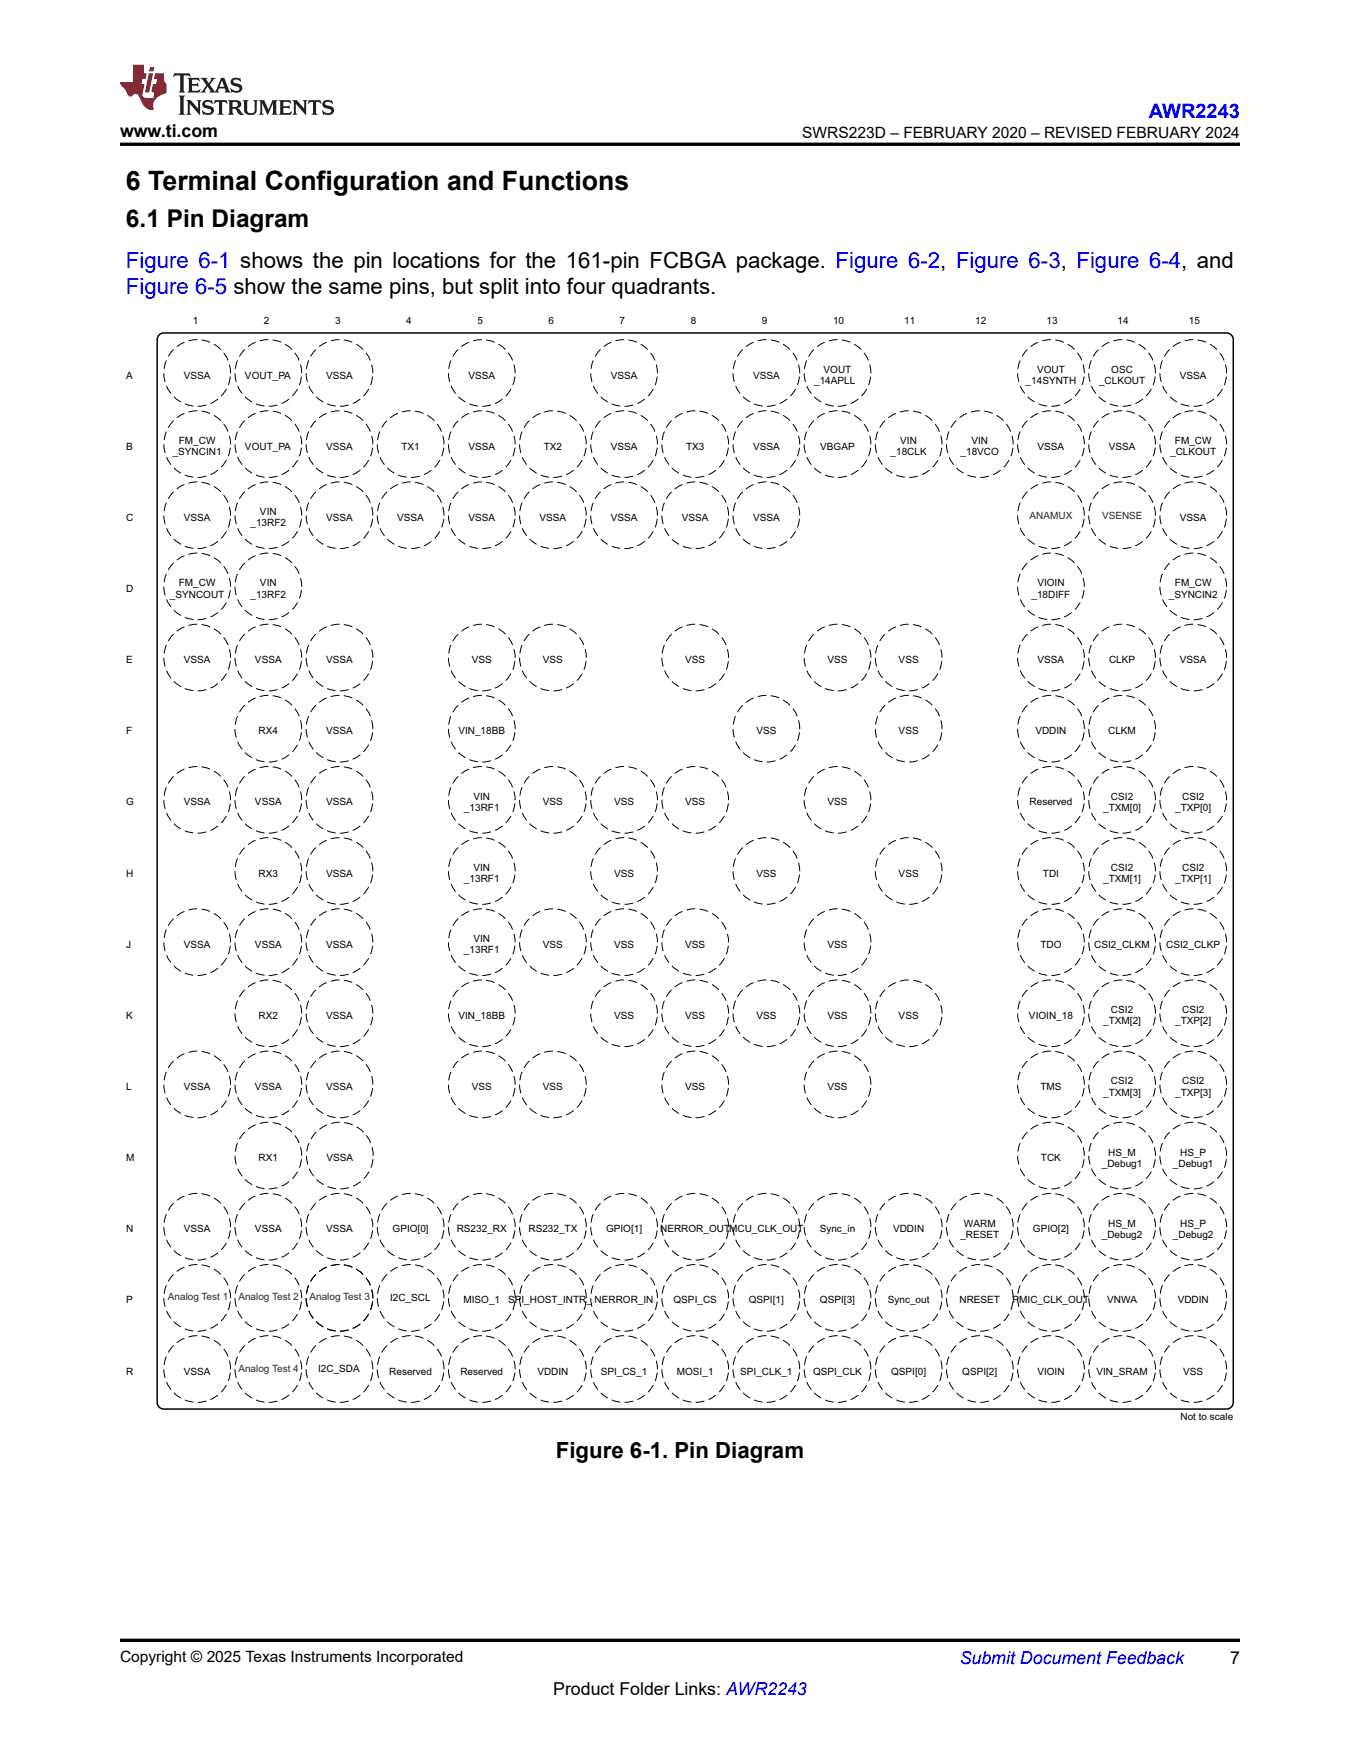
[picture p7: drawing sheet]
<svg xmlns="http://www.w3.org/2000/svg" width="216mm" height="279mm" viewBox="0 0 216 279" stroke-linecap="round" stroke-linejoin="round" font-family="sans-serif">
<path d="M25.2 53.3l.5-.4h.3h168.7a1.06 1.06 0 0 1 1.1 1v168.7a1.06 1.06 0 0 1-1.1 1.1h-168.7a1.06 1.06 0 0 1-1-1.1v-168.7z" fill="none" stroke="#000" stroke-width=".24"/>
<circle cx="31.3" cy="59.2" r="5.3" fill="#fff"/>
<circle cx="31.3" cy="59.2" r="5.3" fill="none" stroke="#000" stroke-width=".16" stroke-dasharray="1.3 .8"/>
<circle cx="42.6" cy="59.2" r="5.3" fill="#fff"/>
<circle cx="42.6" cy="59.2" r="5.3" fill="none" stroke="#000" stroke-width=".16" stroke-dasharray="1.3 .8"/>
<circle cx="53.9" cy="59.2" r="5.3" fill="#fff"/>
<circle cx="53.9" cy="59.2" r="5.3" fill="none" stroke="#000" stroke-width=".16" stroke-dasharray="1.3 .8"/>
<circle cx="76.5" cy="59.2" r="5.3" fill="#fff"/>
<circle cx="76.5" cy="59.2" r="5.3" fill="none" stroke="#000" stroke-width=".16" stroke-dasharray="1.3 .8"/>
<circle cx="99.1" cy="59.2" r="5.3" fill="#fff"/>
<circle cx="99.1" cy="59.2" r="5.3" fill="none" stroke="#000" stroke-width=".16" stroke-dasharray="1.3 .8"/>
<circle cx="121.7" cy="59.2" r="5.3" fill="#fff"/>
<circle cx="121.7" cy="59.2" r="5.3" fill="none" stroke="#000" stroke-width=".16" stroke-dasharray="1.3 .8"/>
<circle cx="133" cy="59.2" r="5.3" fill="#fff"/>
<circle cx="133" cy="59.2" r="5.3" fill="none" stroke="#000" stroke-width=".16" stroke-dasharray="1.3 .8"/>
<circle cx="166.8" cy="59.2" r="5.3" fill="#fff"/>
<circle cx="166.8" cy="59.2" r="5.3" fill="none" stroke="#000" stroke-width=".16" stroke-dasharray="1.3 .8"/>
<circle cx="178.1" cy="59.2" r="5.3" fill="#fff"/>
<circle cx="178.1" cy="59.2" r="5.3" fill="none" stroke="#000" stroke-width=".16" stroke-dasharray="1.3 .8"/>
<circle cx="189.4" cy="59.2" r="5.3" fill="#fff"/>
<circle cx="189.4" cy="59.2" r="5.3" fill="none" stroke="#000" stroke-width=".16" stroke-dasharray="1.3 .8"/>
<circle cx="31.3" cy="70.5" r="5.3" fill="#fff"/>
<circle cx="31.3" cy="70.5" r="5.3" fill="none" stroke="#000" stroke-width=".16" stroke-dasharray="1.3 .8"/>
<circle cx="42.6" cy="70.5" r="5.3" fill="#fff"/>
<circle cx="42.6" cy="70.5" r="5.3" fill="none" stroke="#000" stroke-width=".16" stroke-dasharray="1.3 .8"/>
<circle cx="53.9" cy="70.5" r="5.3" fill="#fff"/>
<circle cx="53.9" cy="70.5" r="5.3" fill="none" stroke="#000" stroke-width=".16" stroke-dasharray="1.3 .8"/>
<circle cx="65.2" cy="70.5" r="5.3" fill="#fff"/>
<circle cx="65.2" cy="70.5" r="5.3" fill="none" stroke="#000" stroke-width=".16" stroke-dasharray="1.3 .8"/>
<circle cx="76.5" cy="70.5" r="5.3" fill="#fff"/>
<circle cx="76.5" cy="70.5" r="5.3" fill="none" stroke="#000" stroke-width=".16" stroke-dasharray="1.3 .8"/>
<circle cx="87.8" cy="70.5" r="5.3" fill="#fff"/>
<circle cx="87.8" cy="70.5" r="5.3" fill="none" stroke="#000" stroke-width=".16" stroke-dasharray="1.3 .8"/>
<circle cx="99.1" cy="70.5" r="5.3" fill="#fff"/>
<circle cx="99.1" cy="70.5" r="5.3" fill="none" stroke="#000" stroke-width=".16" stroke-dasharray="1.3 .8"/>
<circle cx="110.4" cy="70.5" r="5.3" fill="#fff"/>
<circle cx="110.4" cy="70.5" r="5.3" fill="none" stroke="#000" stroke-width=".16" stroke-dasharray="1.3 .8"/>
<circle cx="121.7" cy="70.5" r="5.3" fill="#fff"/>
<circle cx="121.7" cy="70.5" r="5.3" fill="none" stroke="#000" stroke-width=".16" stroke-dasharray="1.3 .8"/>
<circle cx="133" cy="70.5" r="5.3" fill="#fff"/>
<circle cx="133" cy="70.5" r="5.3" fill="none" stroke="#000" stroke-width=".16" stroke-dasharray="1.3 .8"/>
<circle cx="144.2" cy="70.5" r="5.3" fill="#fff"/>
<circle cx="144.2" cy="70.5" r="5.3" fill="none" stroke="#000" stroke-width=".16" stroke-dasharray="1.3 .8"/>
<circle cx="155.5" cy="70.5" r="5.3" fill="#fff"/>
<circle cx="155.5" cy="70.5" r="5.3" fill="none" stroke="#000" stroke-width=".16" stroke-dasharray="1.3 .8"/>
<circle cx="166.8" cy="70.5" r="5.3" fill="#fff"/>
<circle cx="166.8" cy="70.5" r="5.3" fill="none" stroke="#000" stroke-width=".16" stroke-dasharray="1.3 .8"/>
<circle cx="178.1" cy="70.5" r="5.3" fill="#fff"/>
<circle cx="178.1" cy="70.5" r="5.3" fill="none" stroke="#000" stroke-width=".16" stroke-dasharray="1.3 .8"/>
<circle cx="189.4" cy="70.5" r="5.3" fill="#fff"/>
<circle cx="189.4" cy="70.5" r="5.3" fill="none" stroke="#000" stroke-width=".16" stroke-dasharray="1.3 .8"/>
<circle cx="31.3" cy="81.8" r="5.3" fill="#fff"/>
<circle cx="31.3" cy="81.8" r="5.3" fill="none" stroke="#000" stroke-width=".16" stroke-dasharray="1.3 .8"/>
<circle cx="42.6" cy="81.8" r="5.3" fill="#fff"/>
<circle cx="42.6" cy="81.8" r="5.3" fill="none" stroke="#000" stroke-width=".16" stroke-dasharray="1.3 .8"/>
<circle cx="53.9" cy="81.8" r="5.3" fill="#fff"/>
<circle cx="53.9" cy="81.8" r="5.3" fill="none" stroke="#000" stroke-width=".16" stroke-dasharray="1.3 .8"/>
<circle cx="65.2" cy="81.8" r="5.3" fill="#fff"/>
<circle cx="65.2" cy="81.8" r="5.3" fill="none" stroke="#000" stroke-width=".16" stroke-dasharray="1.3 .8"/>
<circle cx="76.5" cy="81.8" r="5.3" fill="#fff"/>
<circle cx="76.5" cy="81.8" r="5.3" fill="none" stroke="#000" stroke-width=".16" stroke-dasharray="1.3 .8"/>
<circle cx="87.8" cy="81.8" r="5.3" fill="#fff"/>
<circle cx="87.8" cy="81.8" r="5.3" fill="none" stroke="#000" stroke-width=".16" stroke-dasharray="1.3 .8"/>
<circle cx="99.1" cy="81.8" r="5.3" fill="#fff"/>
<circle cx="99.1" cy="81.8" r="5.3" fill="none" stroke="#000" stroke-width=".16" stroke-dasharray="1.3 .8"/>
<circle cx="110.4" cy="81.8" r="5.3" fill="#fff"/>
<circle cx="110.4" cy="81.8" r="5.3" fill="none" stroke="#000" stroke-width=".16" stroke-dasharray="1.3 .8"/>
<circle cx="121.7" cy="81.8" r="5.3" fill="#fff"/>
<circle cx="121.7" cy="81.8" r="5.3" fill="none" stroke="#000" stroke-width=".16" stroke-dasharray="1.3 .8"/>
<circle cx="166.8" cy="81.8" r="5.3" fill="#fff"/>
<circle cx="166.8" cy="81.8" r="5.3" fill="none" stroke="#000" stroke-width=".16" stroke-dasharray="1.3 .8"/>
<circle cx="178.1" cy="81.8" r="5.3" fill="#fff"/>
<circle cx="178.1" cy="81.8" r="5.3" fill="none" stroke="#000" stroke-width=".16" stroke-dasharray="1.3 .8"/>
<circle cx="189.4" cy="81.8" r="5.3" fill="#fff"/>
<circle cx="189.4" cy="81.8" r="5.3" fill="none" stroke="#000" stroke-width=".16" stroke-dasharray="1.3 .8"/>
<circle cx="31.3" cy="93.1" r="5.3" fill="#fff"/>
<circle cx="31.3" cy="93.1" r="5.3" fill="none" stroke="#000" stroke-width=".16" stroke-dasharray="1.3 .8"/>
<circle cx="42.6" cy="93.1" r="5.3" fill="#fff"/>
<circle cx="42.6" cy="93.1" r="5.3" fill="none" stroke="#000" stroke-width=".16" stroke-dasharray="1.3 .8"/>
<circle cx="166.8" cy="93.1" r="5.3" fill="#fff"/>
<circle cx="166.8" cy="93.1" r="5.3" fill="none" stroke="#000" stroke-width=".16" stroke-dasharray="1.3 .8"/>
<circle cx="189.4" cy="93.1" r="5.3" fill="#fff"/>
<circle cx="189.4" cy="93.1" r="5.3" fill="none" stroke="#000" stroke-width=".16" stroke-dasharray="1.3 .8"/>
<circle cx="31.3" cy="104.4" r="5.3" fill="#fff"/>
<circle cx="31.3" cy="104.4" r="5.3" fill="none" stroke="#000" stroke-width=".16" stroke-dasharray="1.3 .8"/>
<circle cx="42.6" cy="104.4" r="5.3" fill="#fff"/>
<circle cx="42.6" cy="104.4" r="5.3" fill="none" stroke="#000" stroke-width=".16" stroke-dasharray="1.3 .8"/>
<circle cx="53.9" cy="104.4" r="5.3" fill="#fff"/>
<circle cx="53.9" cy="104.4" r="5.3" fill="none" stroke="#000" stroke-width=".16" stroke-dasharray="1.3 .8"/>
<circle cx="76.5" cy="104.4" r="5.3" fill="#fff"/>
<circle cx="76.5" cy="104.4" r="5.3" fill="none" stroke="#000" stroke-width=".16" stroke-dasharray="1.3 .8"/>
<circle cx="87.8" cy="104.4" r="5.3" fill="#fff"/>
<circle cx="87.8" cy="104.4" r="5.3" fill="none" stroke="#000" stroke-width=".16" stroke-dasharray="1.3 .8"/>
<circle cx="110.4" cy="104.4" r="5.3" fill="#fff"/>
<circle cx="110.4" cy="104.4" r="5.3" fill="none" stroke="#000" stroke-width=".16" stroke-dasharray="1.3 .8"/>
<circle cx="133" cy="104.4" r="5.3" fill="#fff"/>
<circle cx="133" cy="104.4" r="5.3" fill="none" stroke="#000" stroke-width=".16" stroke-dasharray="1.3 .8"/>
<circle cx="144.2" cy="104.4" r="5.3" fill="#fff"/>
<circle cx="144.2" cy="104.4" r="5.3" fill="none" stroke="#000" stroke-width=".16" stroke-dasharray="1.3 .8"/>
<circle cx="166.8" cy="104.4" r="5.3" fill="#fff"/>
<circle cx="166.8" cy="104.4" r="5.3" fill="none" stroke="#000" stroke-width=".16" stroke-dasharray="1.3 .8"/>
<circle cx="178.1" cy="104.4" r="5.3" fill="#fff"/>
<circle cx="178.1" cy="104.4" r="5.3" fill="none" stroke="#000" stroke-width=".16" stroke-dasharray="1.3 .8"/>
<circle cx="189.4" cy="104.4" r="5.3" fill="#fff"/>
<circle cx="189.4" cy="104.4" r="5.3" fill="none" stroke="#000" stroke-width=".16" stroke-dasharray="1.3 .8"/>
<circle cx="42.6" cy="115.7" r="5.3" fill="#fff"/>
<circle cx="42.6" cy="115.7" r="5.3" fill="none" stroke="#000" stroke-width=".16" stroke-dasharray="1.3 .8"/>
<circle cx="53.9" cy="115.7" r="5.3" fill="#fff"/>
<circle cx="53.9" cy="115.7" r="5.3" fill="none" stroke="#000" stroke-width=".16" stroke-dasharray="1.3 .8"/>
<circle cx="76.5" cy="115.7" r="5.3" fill="#fff"/>
<circle cx="76.5" cy="115.7" r="5.3" fill="none" stroke="#000" stroke-width=".16" stroke-dasharray="1.3 .8"/>
<circle cx="121.7" cy="115.7" r="5.3" fill="#fff"/>
<circle cx="121.7" cy="115.7" r="5.3" fill="none" stroke="#000" stroke-width=".16" stroke-dasharray="1.3 .8"/>
<circle cx="144.2" cy="115.7" r="5.3" fill="#fff"/>
<circle cx="144.2" cy="115.7" r="5.3" fill="none" stroke="#000" stroke-width=".16" stroke-dasharray="1.3 .8"/>
<circle cx="166.8" cy="115.7" r="5.3" fill="#fff"/>
<circle cx="166.8" cy="115.7" r="5.3" fill="none" stroke="#000" stroke-width=".16" stroke-dasharray="1.3 .8"/>
<circle cx="178.1" cy="115.7" r="5.3" fill="#fff"/>
<circle cx="178.1" cy="115.7" r="5.3" fill="none" stroke="#000" stroke-width=".16" stroke-dasharray="1.3 .8"/>
<circle cx="31.3" cy="127" r="5.3" fill="#fff"/>
<circle cx="31.3" cy="127" r="5.3" fill="none" stroke="#000" stroke-width=".16" stroke-dasharray="1.3 .8"/>
<circle cx="42.6" cy="127" r="5.3" fill="#fff"/>
<circle cx="42.6" cy="127" r="5.3" fill="none" stroke="#000" stroke-width=".16" stroke-dasharray="1.3 .8"/>
<circle cx="53.9" cy="127" r="5.3" fill="#fff"/>
<circle cx="53.9" cy="127" r="5.3" fill="none" stroke="#000" stroke-width=".16" stroke-dasharray="1.3 .8"/>
<circle cx="76.5" cy="127" r="5.3" fill="#fff"/>
<circle cx="76.5" cy="127" r="5.3" fill="none" stroke="#000" stroke-width=".16" stroke-dasharray="1.3 .8"/>
<circle cx="87.8" cy="127" r="5.3" fill="#fff"/>
<circle cx="87.8" cy="127" r="5.3" fill="none" stroke="#000" stroke-width=".16" stroke-dasharray="1.3 .8"/>
<circle cx="99.1" cy="127" r="5.3" fill="#fff"/>
<circle cx="99.1" cy="127" r="5.3" fill="none" stroke="#000" stroke-width=".16" stroke-dasharray="1.3 .8"/>
<circle cx="110.4" cy="127" r="5.3" fill="#fff"/>
<circle cx="110.4" cy="127" r="5.3" fill="none" stroke="#000" stroke-width=".16" stroke-dasharray="1.3 .8"/>
<circle cx="133" cy="127" r="5.3" fill="#fff"/>
<circle cx="133" cy="127" r="5.3" fill="none" stroke="#000" stroke-width=".16" stroke-dasharray="1.3 .8"/>
<circle cx="166.8" cy="127" r="5.3" fill="#fff"/>
<circle cx="166.8" cy="127" r="5.3" fill="none" stroke="#000" stroke-width=".16" stroke-dasharray="1.3 .8"/>
<circle cx="178.1" cy="127" r="5.3" fill="#fff"/>
<circle cx="178.1" cy="127" r="5.3" fill="none" stroke="#000" stroke-width=".16" stroke-dasharray="1.3 .8"/>
<circle cx="189.4" cy="127" r="5.3" fill="#fff"/>
<circle cx="189.4" cy="127" r="5.3" fill="none" stroke="#000" stroke-width=".16" stroke-dasharray="1.3 .8"/>
<circle cx="42.6" cy="138.3" r="5.3" fill="#fff"/>
<circle cx="42.6" cy="138.3" r="5.3" fill="none" stroke="#000" stroke-width=".16" stroke-dasharray="1.3 .8"/>
<circle cx="53.9" cy="138.3" r="5.3" fill="#fff"/>
<circle cx="53.9" cy="138.3" r="5.3" fill="none" stroke="#000" stroke-width=".16" stroke-dasharray="1.3 .8"/>
<circle cx="76.5" cy="138.3" r="5.3" fill="#fff"/>
<circle cx="76.5" cy="138.3" r="5.3" fill="none" stroke="#000" stroke-width=".16" stroke-dasharray="1.3 .8"/>
<circle cx="99.1" cy="138.3" r="5.3" fill="#fff"/>
<circle cx="99.1" cy="138.3" r="5.3" fill="none" stroke="#000" stroke-width=".16" stroke-dasharray="1.3 .8"/>
<circle cx="121.7" cy="138.3" r="5.3" fill="#fff"/>
<circle cx="121.7" cy="138.3" r="5.3" fill="none" stroke="#000" stroke-width=".16" stroke-dasharray="1.3 .8"/>
<circle cx="144.2" cy="138.3" r="5.3" fill="#fff"/>
<circle cx="144.2" cy="138.3" r="5.3" fill="none" stroke="#000" stroke-width=".16" stroke-dasharray="1.3 .8"/>
<circle cx="166.8" cy="138.3" r="5.3" fill="#fff"/>
<circle cx="166.8" cy="138.3" r="5.3" fill="none" stroke="#000" stroke-width=".16" stroke-dasharray="1.3 .8"/>
<circle cx="178.1" cy="138.3" r="5.3" fill="#fff"/>
<circle cx="178.1" cy="138.3" r="5.3" fill="none" stroke="#000" stroke-width=".16" stroke-dasharray="1.3 .8"/>
<circle cx="189.4" cy="138.3" r="5.3" fill="#fff"/>
<circle cx="189.4" cy="138.3" r="5.3" fill="none" stroke="#000" stroke-width=".16" stroke-dasharray="1.3 .8"/>
<circle cx="31.3" cy="149.6" r="5.3" fill="#fff"/>
<circle cx="31.3" cy="149.6" r="5.3" fill="none" stroke="#000" stroke-width=".16" stroke-dasharray="1.3 .8"/>
<circle cx="42.6" cy="149.6" r="5.3" fill="#fff"/>
<circle cx="42.6" cy="149.6" r="5.3" fill="none" stroke="#000" stroke-width=".16" stroke-dasharray="1.3 .8"/>
<circle cx="53.9" cy="149.6" r="5.3" fill="#fff"/>
<circle cx="53.9" cy="149.6" r="5.3" fill="none" stroke="#000" stroke-width=".16" stroke-dasharray="1.3 .8"/>
<circle cx="76.5" cy="149.6" r="5.3" fill="#fff"/>
<circle cx="76.5" cy="149.6" r="5.3" fill="none" stroke="#000" stroke-width=".16" stroke-dasharray="1.3 .8"/>
<circle cx="87.8" cy="149.6" r="5.3" fill="#fff"/>
<circle cx="87.8" cy="149.6" r="5.3" fill="none" stroke="#000" stroke-width=".16" stroke-dasharray="1.3 .8"/>
<circle cx="99.1" cy="149.6" r="5.3" fill="#fff"/>
<circle cx="99.1" cy="149.6" r="5.3" fill="none" stroke="#000" stroke-width=".16" stroke-dasharray="1.3 .8"/>
<circle cx="110.4" cy="149.6" r="5.3" fill="#fff"/>
<circle cx="110.4" cy="149.6" r="5.3" fill="none" stroke="#000" stroke-width=".16" stroke-dasharray="1.3 .8"/>
<circle cx="133" cy="149.6" r="5.3" fill="#fff"/>
<circle cx="133" cy="149.6" r="5.3" fill="none" stroke="#000" stroke-width=".16" stroke-dasharray="1.3 .8"/>
<circle cx="166.8" cy="149.6" r="5.3" fill="#fff"/>
<circle cx="166.8" cy="149.6" r="5.3" fill="none" stroke="#000" stroke-width=".16" stroke-dasharray="1.3 .8"/>
<circle cx="178.1" cy="149.6" r="5.3" fill="#fff"/>
<circle cx="178.1" cy="149.6" r="5.3" fill="none" stroke="#000" stroke-width=".16" stroke-dasharray="1.3 .8"/>
<circle cx="189.4" cy="149.6" r="5.3" fill="#fff"/>
<circle cx="189.4" cy="149.6" r="5.3" fill="none" stroke="#000" stroke-width=".16" stroke-dasharray="1.3 .8"/>
<circle cx="42.6" cy="160.9" r="5.3" fill="#fff"/>
<circle cx="42.6" cy="160.9" r="5.3" fill="none" stroke="#000" stroke-width=".16" stroke-dasharray="1.3 .8"/>
<circle cx="53.9" cy="160.9" r="5.3" fill="#fff"/>
<circle cx="53.9" cy="160.9" r="5.3" fill="none" stroke="#000" stroke-width=".16" stroke-dasharray="1.3 .8"/>
<circle cx="76.5" cy="160.9" r="5.3" fill="#fff"/>
<circle cx="76.5" cy="160.9" r="5.3" fill="none" stroke="#000" stroke-width=".16" stroke-dasharray="1.3 .8"/>
<circle cx="99.1" cy="160.9" r="5.3" fill="#fff"/>
<circle cx="99.1" cy="160.9" r="5.3" fill="none" stroke="#000" stroke-width=".16" stroke-dasharray="1.3 .8"/>
<circle cx="110.4" cy="160.9" r="5.3" fill="#fff"/>
<circle cx="110.4" cy="160.9" r="5.3" fill="none" stroke="#000" stroke-width=".16" stroke-dasharray="1.3 .8"/>
<circle cx="121.7" cy="160.9" r="5.3" fill="#fff"/>
<circle cx="121.7" cy="160.9" r="5.3" fill="none" stroke="#000" stroke-width=".16" stroke-dasharray="1.3 .8"/>
<circle cx="133" cy="160.9" r="5.3" fill="#fff"/>
<circle cx="133" cy="160.9" r="5.3" fill="none" stroke="#000" stroke-width=".16" stroke-dasharray="1.3 .8"/>
<circle cx="144.2" cy="160.9" r="5.3" fill="#fff"/>
<circle cx="144.2" cy="160.9" r="5.3" fill="none" stroke="#000" stroke-width=".16" stroke-dasharray="1.3 .8"/>
<circle cx="166.8" cy="160.9" r="5.3" fill="#fff"/>
<circle cx="166.8" cy="160.9" r="5.3" fill="none" stroke="#000" stroke-width=".16" stroke-dasharray="1.3 .8"/>
<circle cx="178.1" cy="160.9" r="5.3" fill="#fff"/>
<circle cx="178.1" cy="160.9" r="5.3" fill="none" stroke="#000" stroke-width=".16" stroke-dasharray="1.3 .8"/>
<circle cx="189.4" cy="160.9" r="5.3" fill="#fff"/>
<circle cx="189.4" cy="160.9" r="5.3" fill="none" stroke="#000" stroke-width=".16" stroke-dasharray="1.3 .8"/>
<circle cx="31.3" cy="172.2" r="5.3" fill="#fff"/>
<circle cx="31.3" cy="172.2" r="5.3" fill="none" stroke="#000" stroke-width=".16" stroke-dasharray="1.3 .8"/>
<circle cx="42.6" cy="172.2" r="5.3" fill="#fff"/>
<circle cx="42.6" cy="172.2" r="5.3" fill="none" stroke="#000" stroke-width=".16" stroke-dasharray="1.3 .8"/>
<circle cx="53.9" cy="172.2" r="5.3" fill="#fff"/>
<circle cx="53.9" cy="172.2" r="5.3" fill="none" stroke="#000" stroke-width=".16" stroke-dasharray="1.3 .8"/>
<circle cx="76.5" cy="172.2" r="5.3" fill="#fff"/>
<circle cx="76.5" cy="172.2" r="5.3" fill="none" stroke="#000" stroke-width=".16" stroke-dasharray="1.3 .8"/>
<circle cx="87.8" cy="172.2" r="5.3" fill="#fff"/>
<circle cx="87.8" cy="172.2" r="5.3" fill="none" stroke="#000" stroke-width=".16" stroke-dasharray="1.3 .8"/>
<circle cx="110.4" cy="172.2" r="5.3" fill="#fff"/>
<circle cx="110.4" cy="172.2" r="5.3" fill="none" stroke="#000" stroke-width=".16" stroke-dasharray="1.3 .8"/>
<circle cx="133" cy="172.2" r="5.3" fill="#fff"/>
<circle cx="133" cy="172.2" r="5.3" fill="none" stroke="#000" stroke-width=".16" stroke-dasharray="1.3 .8"/>
<circle cx="166.8" cy="172.2" r="5.3" fill="#fff"/>
<circle cx="166.8" cy="172.2" r="5.3" fill="none" stroke="#000" stroke-width=".16" stroke-dasharray="1.3 .8"/>
<circle cx="178.1" cy="172.2" r="5.3" fill="#fff"/>
<circle cx="178.1" cy="172.2" r="5.3" fill="none" stroke="#000" stroke-width=".16" stroke-dasharray="1.3 .8"/>
<circle cx="189.4" cy="172.2" r="5.3" fill="#fff"/>
<circle cx="189.4" cy="172.2" r="5.3" fill="none" stroke="#000" stroke-width=".16" stroke-dasharray="1.3 .8"/>
<circle cx="42.6" cy="183.4" r="5.3" fill="#fff"/>
<circle cx="42.6" cy="183.4" r="5.3" fill="none" stroke="#000" stroke-width=".16" stroke-dasharray="1.3 .8"/>
<circle cx="166.8" cy="183.4" r="5.3" fill="#fff"/>
<circle cx="166.8" cy="183.4" r="5.3" fill="none" stroke="#000" stroke-width=".16" stroke-dasharray="1.3 .8"/>
<circle cx="178.1" cy="183.4" r="5.3" fill="#fff"/>
<circle cx="178.1" cy="183.4" r="5.3" fill="none" stroke="#000" stroke-width=".16" stroke-dasharray="1.3 .8"/>
<circle cx="189.4" cy="183.4" r="5.3" fill="#fff"/>
<circle cx="189.4" cy="183.4" r="5.3" fill="none" stroke="#000" stroke-width=".16" stroke-dasharray="1.3 .8"/>
<circle cx="31.3" cy="194.7" r="5.3" fill="#fff"/>
<circle cx="31.3" cy="194.7" r="5.3" fill="none" stroke="#000" stroke-width=".16" stroke-dasharray="1.3 .8"/>
<circle cx="42.6" cy="194.7" r="5.3" fill="#fff"/>
<circle cx="42.6" cy="194.7" r="5.3" fill="none" stroke="#000" stroke-width=".16" stroke-dasharray="1.3 .8"/>
<circle cx="53.9" cy="194.7" r="5.3" fill="#fff"/>
<circle cx="53.9" cy="194.7" r="5.3" fill="none" stroke="#000" stroke-width=".16" stroke-dasharray="1.3 .8"/>
<circle cx="65.2" cy="194.7" r="5.3" fill="#fff"/>
<circle cx="65.2" cy="194.7" r="5.3" fill="none" stroke="#000" stroke-width=".16" stroke-dasharray="1.3 .8"/>
<circle cx="76.5" cy="194.7" r="5.3" fill="#fff"/>
<circle cx="76.5" cy="194.7" r="5.3" fill="none" stroke="#000" stroke-width=".16" stroke-dasharray="1.3 .8"/>
<circle cx="87.8" cy="194.7" r="5.3" fill="#fff"/>
<circle cx="87.8" cy="194.7" r="5.3" fill="none" stroke="#000" stroke-width=".16" stroke-dasharray="1.3 .8"/>
<circle cx="99.1" cy="194.7" r="5.3" fill="#fff"/>
<circle cx="99.1" cy="194.7" r="5.3" fill="none" stroke="#000" stroke-width=".16" stroke-dasharray="1.3 .8"/>
<circle cx="110.4" cy="194.7" r="5.3" fill="#fff"/>
<circle cx="110.4" cy="194.7" r="5.3" fill="none" stroke="#000" stroke-width=".16" stroke-dasharray="1.3 .8"/>
<circle cx="121.7" cy="194.7" r="5.3" fill="#fff"/>
<circle cx="121.7" cy="194.7" r="5.3" fill="none" stroke="#000" stroke-width=".16" stroke-dasharray="1.3 .8"/>
<circle cx="133" cy="194.7" r="5.3" fill="#fff"/>
<circle cx="133" cy="194.7" r="5.3" fill="none" stroke="#000" stroke-width=".16" stroke-dasharray="1.3 .8"/>
<circle cx="144.2" cy="194.7" r="5.3" fill="#fff"/>
<circle cx="144.2" cy="194.7" r="5.3" fill="none" stroke="#000" stroke-width=".16" stroke-dasharray="1.3 .8"/>
<circle cx="155.5" cy="194.7" r="5.3" fill="#fff"/>
<circle cx="155.5" cy="194.7" r="5.3" fill="none" stroke="#000" stroke-width=".16" stroke-dasharray="1.3 .8"/>
<circle cx="166.8" cy="194.7" r="5.3" fill="#fff"/>
<circle cx="166.8" cy="194.7" r="5.3" fill="none" stroke="#000" stroke-width=".16" stroke-dasharray="1.3 .8"/>
<circle cx="178.1" cy="194.7" r="5.3" fill="#fff"/>
<circle cx="178.1" cy="194.7" r="5.3" fill="none" stroke="#000" stroke-width=".16" stroke-dasharray="1.3 .8"/>
<circle cx="189.4" cy="194.7" r="5.3" fill="#fff"/>
<circle cx="189.4" cy="194.7" r="5.3" fill="none" stroke="#000" stroke-width=".16" stroke-dasharray="1.3 .8"/>
<circle cx="31.3" cy="206" r="5.3" fill="#fff"/>
<circle cx="31.3" cy="206" r="5.3" fill="none" stroke="#000" stroke-width=".16" stroke-dasharray="1.3 .8"/>
<circle cx="42.6" cy="206" r="5.3" fill="#fff"/>
<circle cx="42.6" cy="206" r="5.3" fill="none" stroke="#000" stroke-width=".16" stroke-dasharray="1.3 .8"/>
<circle cx="53.9" cy="206" r="5.3" fill="#fff"/>
<circle cx="53.9" cy="206" r="5.3" fill="none" stroke="#000" stroke-width=".16" stroke-dasharray="1.3 .8"/>
<circle cx="65.2" cy="206" r="5.3" fill="#fff"/>
<circle cx="65.2" cy="206" r="5.3" fill="none" stroke="#000" stroke-width=".16" stroke-dasharray="1.3 .8"/>
<circle cx="76.5" cy="206" r="5.3" fill="#fff"/>
<circle cx="76.5" cy="206" r="5.3" fill="none" stroke="#000" stroke-width=".16" stroke-dasharray="1.3 .8"/>
<circle cx="87.8" cy="206" r="5.3" fill="#fff"/>
<circle cx="87.8" cy="206" r="5.3" fill="none" stroke="#000" stroke-width=".16" stroke-dasharray="1.3 .8"/>
<circle cx="99.1" cy="206" r="5.3" fill="#fff"/>
<circle cx="99.1" cy="206" r="5.3" fill="none" stroke="#000" stroke-width=".16" stroke-dasharray="1.3 .8"/>
<circle cx="110.4" cy="206" r="5.3" fill="#fff"/>
<circle cx="110.4" cy="206" r="5.3" fill="none" stroke="#000" stroke-width=".16" stroke-dasharray="1.3 .8"/>
<circle cx="121.7" cy="206" r="5.3" fill="#fff"/>
<circle cx="121.7" cy="206" r="5.3" fill="none" stroke="#000" stroke-width=".16" stroke-dasharray="1.3 .8"/>
<circle cx="133" cy="206" r="5.3" fill="#fff"/>
<circle cx="133" cy="206" r="5.3" fill="none" stroke="#000" stroke-width=".16" stroke-dasharray="1.3 .8"/>
<circle cx="144.2" cy="206" r="5.3" fill="#fff"/>
<circle cx="144.2" cy="206" r="5.3" fill="none" stroke="#000" stroke-width=".16" stroke-dasharray="1.3 .8"/>
<circle cx="155.5" cy="206" r="5.3" fill="#fff"/>
<circle cx="155.5" cy="206" r="5.3" fill="none" stroke="#000" stroke-width=".16" stroke-dasharray="1.3 .8"/>
<circle cx="166.8" cy="206" r="5.3" fill="#fff"/>
<circle cx="166.8" cy="206" r="5.3" fill="none" stroke="#000" stroke-width=".16" stroke-dasharray="1.3 .8"/>
<circle cx="178.1" cy="206" r="5.3" fill="#fff"/>
<circle cx="178.1" cy="206" r="5.3" fill="none" stroke="#000" stroke-width=".16" stroke-dasharray="1.3 .8"/>
<circle cx="189.4" cy="206" r="5.3" fill="#fff"/>
<circle cx="189.4" cy="206" r="5.3" fill="none" stroke="#000" stroke-width=".16" stroke-dasharray="1.3 .8"/>
<circle cx="31.3" cy="217.3" r="5.3" fill="#fff"/>
<circle cx="31.3" cy="217.3" r="5.3" fill="none" stroke="#000" stroke-width=".16" stroke-dasharray="1.3 .8"/>
<circle cx="42.6" cy="217.3" r="5.3" fill="#fff"/>
<circle cx="42.6" cy="217.3" r="5.3" fill="none" stroke="#000" stroke-width=".16" stroke-dasharray="1.3 .8"/>
<circle cx="53.9" cy="217.3" r="5.3" fill="#fff"/>
<circle cx="53.9" cy="217.3" r="5.3" fill="none" stroke="#000" stroke-width=".16" stroke-dasharray="1.3 .8"/>
<circle cx="65.2" cy="217.3" r="5.3" fill="#fff"/>
<circle cx="65.2" cy="217.3" r="5.3" fill="none" stroke="#000" stroke-width=".16" stroke-dasharray="1.3 .8"/>
<circle cx="76.5" cy="217.3" r="5.3" fill="#fff"/>
<circle cx="76.5" cy="217.3" r="5.3" fill="none" stroke="#000" stroke-width=".16" stroke-dasharray="1.3 .8"/>
<circle cx="87.8" cy="217.3" r="5.3" fill="#fff"/>
<circle cx="87.8" cy="217.3" r="5.3" fill="none" stroke="#000" stroke-width=".16" stroke-dasharray="1.3 .8"/>
<circle cx="99.1" cy="217.3" r="5.3" fill="#fff"/>
<circle cx="99.1" cy="217.3" r="5.3" fill="none" stroke="#000" stroke-width=".16" stroke-dasharray="1.3 .8"/>
<circle cx="110.4" cy="217.3" r="5.3" fill="#fff"/>
<circle cx="110.4" cy="217.3" r="5.3" fill="none" stroke="#000" stroke-width=".16" stroke-dasharray="1.3 .8"/>
<circle cx="121.7" cy="217.3" r="5.3" fill="#fff"/>
<circle cx="121.7" cy="217.3" r="5.3" fill="none" stroke="#000" stroke-width=".16" stroke-dasharray="1.3 .8"/>
<circle cx="133" cy="217.3" r="5.3" fill="#fff"/>
<circle cx="133" cy="217.3" r="5.3" fill="none" stroke="#000" stroke-width=".16" stroke-dasharray="1.3 .8"/>
<circle cx="144.3" cy="217.3" r="5.3" fill="#fff"/>
<circle cx="144.3" cy="217.3" r="5.3" fill="none" stroke="#000" stroke-width=".16" stroke-dasharray="1.3 .8"/>
<circle cx="155.5" cy="217.3" r="5.3" fill="#fff"/>
<circle cx="155.5" cy="217.3" r="5.3" fill="none" stroke="#000" stroke-width=".16" stroke-dasharray="1.3 .8"/>
<circle cx="166.8" cy="217.3" r="5.3" fill="#fff"/>
<circle cx="166.8" cy="217.3" r="5.3" fill="none" stroke="#000" stroke-width=".16" stroke-dasharray="1.3 .8"/>
<circle cx="178.1" cy="217.3" r="5.3" fill="#fff"/>
<circle cx="178.1" cy="217.3" r="5.3" fill="none" stroke="#000" stroke-width=".16" stroke-dasharray="1.3 .8"/>
<circle cx="189.4" cy="217.3" r="5.3" fill="#fff"/>
<circle cx="189.4" cy="217.3" r="5.3" fill="none" stroke="#000" stroke-width=".16" stroke-dasharray="1.3 .8"/>
<circle cx="53.9" cy="183.4" r="5.3" fill="#fff"/>
<g fill="none" stroke="#000" stroke-width=".16" stroke-dasharray="1.3 .8">
<circle cx="53.9" cy="183.4" r="5.3"/>
<circle cx="53.9" cy="206" r="5.3"/>
</g>
<path d="M27.7 11.6l-.2 .6a1.04 1.04 0 0 1 1.1-.2v2.3l-.2 .4h1l-.2-.4v-2.2a.65 .65 0 0 1 .9 0l.2 .1-.2-.6zM29.8 12.4l.2 .3v1.6l-.2 .4h1.9l.1-.6a1.17 1.17 0 0 1-1.3 .3v-.8h.6l.4 .2v-.7l-.4 .2h-.6v-.5l.2-.2a1.36 1.36 0 0 1 1.1 .3l-.2-.5zM31.8 12.4l1 1.1-.6 .8-.4 .4h.9l-.2-.2 .4-.8 .5 .8-.2 .2h1.6l-.2-.2 .1-.5h1l.1 .5-.1 .2h.9l-.2-.4-.8-1.9h-.5l-1 2.1-.8-1.1 .9-1h-.8l.2 .2-.5 .6-.3-.6 .1-.2zM35.2 12.8l.4 1h-.8zM36.8 12.5a.65 .65 0 0 0-.2 .7 .65 .65 0 0 0 .6 .5l.7 .1 .1 .3a.79 .79 0 0 1-.7 .4 .79 .79 0 0 1-.7-.5l.1 .7 .2-.1a.93 .93 0 0 0 1.1 0 .93 .93 0 0 0 .4-.9 1.46 1.46 0 0 0-1.2-.6l-.1-.3a1.09 1.09 0 0 1 1.2 .2l-.2-.6h-.3a1.05 1.05 0 0 0-1 .1zM28.4 15.2l.2 .4v2.2l-.2 .4h1l-.2-.4v-2.2l.2-.4zM29.6 15.9l.2 .4v1.5l-.2 .4h.8l-.3-.4v-1.3l1.7 1.8v-2l.2-.4h-.8l.2 .2 .1 1.1-1.2-1.3zM32.3 16a.65 .65 0 0 0-.2 .8 .65 .65 0 0 0 .7 .4l.6 .2 .1 .2a.79 .79 0 0 1-.7 .4 .79 .79 0 0 1-.7-.5l.1 .7 .2-.1a.93 .93 0 0 0 1.1 .1 .93 .93 0 0 0 .4-1 1.46 1.46 0 0 0-1.2-.5l-.1-.4a1.09 1.09 0 0 1 1.2 .2l-.2-.6h-.3a1.07 1.07 0 0 0-1 .1zM34.1 15.9l-.1 .6a.63 .63 0 0 1 .7-.3l.1 1.6-.3 .4h1l-.2-.4v-1.6a.81 .81 0 0 1 .8 .3l-.1-.6zM36.2 15.9l.2 .4v1.5l-.2 .4h.9l-.2-.2v-.7h.3a.87 .87 0 0 1 .6 .7 .64 .64 0 0 0 .9 .1l-.2-.1-.5-.7-.3-.1a.61 .61 0 0 0 .6-.6 .61 .61 0 0 0-.5-.7zM36.9 16.2h.2a.47 .47 0 0 1 .5 .1 .47 .47 0 0 1 .1 .5l-.2 .1-.6 .1zM38.5 15.9l.2 .2a2.27 2.27 0 0 0 .4 2 1.04 1.04 0 0 0 1.7-.7v-1.3l.2-.2h-.8l.2 .4v1.1a.6 .6 0 0 1-.6 .6 .6 .6 0 0 1-.6-.6v-1.1l.3-.4zM41.1 15.9l.2 .4v1.5l-.2 .4h.7l-.2-.4v-1.4l.9 1.9 .8-1.9v1.4l-.2 .4h1l-.3-.4v-1.5l.3-.4h-.8l-.7 1.5-.7-1.5zM44.3 15.9l.2 .4v1.5l-.2 .4h1.9l.1-.6a1.17 1.17 0 0 1-1.3 .3v-.8h.6l.4 .2v-.6l-.4 .2h-.6v-.6l.2-.1a1.36 1.36 0 0 1 1.1 .2l-.2-.5zM46.4 15.9l.3 .4v1.5l-.3 .4h.8l-.2-.4v-1.3l1.6 1.8v-2l.2-.4h-.7l.2 .2v1.1l-1.2-1.3zM49 15.9l-.1 .6a.63 .63 0 0 1 .8-.3v1.6l-.3 .4h1l-.2-.4v-1.6a.81 .81 0 0 1 .9 .3l-.2-.6zM51.4 16a.65 .65 0 0 0-.2 .8 .65 .65 0 0 0 .6 .4l.6 .2 .2 .2a.79 .79 0 0 1-.8 .4 .79 .79 0 0 1-.6-.5l.1 .7 .2-.1a.93 .93 0 0 0 1 .1 .93 .93 0 0 0 .5-1 1.46 1.46 0 0 0-1.3-.5l-.1-.4a1.09 1.09 0 0 1 1.3 .2l-.2-.6h-.3a1.06 1.06 0 0 0-1 .1z" fill="#231f20"/>
<path d="M21.1 10.3v2.7h-2.1a1.67 1.67 0 0 0 .8 1.1l.2 .3a1.21 1.21 0 0 0 .7 1l.2-.1a.59 .59 0 0 1 .6-.4 .59 .59 0 0 1 .5 .3l.4 .8a1.73 1.73 0 0 0 2 1.4 1.76 1.76 0 0 1 1.1-2.3l1-.3v-1.5a.91 .91 0 0 1-.5-.8v-.9h-1.4l-.2 .9h.5l-.1 .9h-.5l-.2 .9v.3l.4 .1-.2 .9h-.6a.73 .73 0 0 1-1.1-.7l.3-1.5h-.5l.2-.9h.5l.2-.9h-.5v-1.3zM23.6 11.6l-.6 3.1h.7l.6-3.1zM23.8 10.7l-.1 .6h.7l.1-.6z" fill="#ed1c24"/>
<path d="M19 22.9h177.8M19 260.4h177.8" fill="none" stroke="#000" stroke-width=".53"/>
<text font-size="4.2" x="20" y="30.2">6 Terminal Configuration and Functions</text>
<text font-size="3.9" x="20" y="36">6.1 Pin Diagram</text>
<g font-size="3.5" fill="#00f">
<text x="20" y="46.7">Figure 6-5 show the same pins, but split into four quadrants.</text>
<text x="20" y="42.5">Figure 6-1 shows the pin locations for the 161-pin FCBGA package. Figure 6-2, Figure 6-3, Figure 6-4, and</text>
</g>
<text font-size="3.5" x="88.2" y="231.5">Figure 6-1. Pin Diagram</text>
<text font-size="3.2" fill="#00f" x="182.4" y="18.7">AWR2243</text>
<g font-size="2.8">
<text x="19" y="21.8">www.ti.com</text>
<text x="87.8" y="269">Product Folder Links: AWR2243</text>
<text x="195.3" y="264.2">7</text>
</g>
<text font-size="2.8" fill="#00f" x="152.4" y="264.2">Submit Document Feedback</text>
<g font-size="2.5">
<text x="127.4" y="21.9">SWRS223D – FEBRUARY 2020 – REVISED FEBRUARY 2024</text>
<text x="19" y="263.9">Copyright © 2025 Texas Instruments Incorporated</text>
</g>
<g font-size="1.6">
<text x="30.6" y="51.4">1</text>
<text x="41.9" y="51.4">2</text>
<text x="53.2" y="51.4">3</text>
<text x="64.5" y="51.4">4</text>
<text x="75.8" y="51.4">5</text>
<text x="87.1" y="51.4">6</text>
<text x="98.4" y="51.4">7</text>
<text x="109.7" y="51.4">8</text>
<text x="120.9" y="51.4">9</text>
<text x="132.2" y="51.4">10</text>
<text x="143.6" y="51.4">11</text>
<text x="154.8" y="51.4">12</text>
<text x="166.1" y="51.4">13</text>
<text x="177.4" y="51.4">14</text>
<text x="188.7" y="51.4">15</text>
<text x="130.7" y="59.2">VOUT</text>
<text x="164.6" y="59.2">VOUT</text>
<text x="176.4" y="59.2">OSC</text>
<text x="20" y="60.1">A</text>
<text x="29.2" y="60.1">VSSA</text>
<text x="38.9" y="60.1">VOUT_PA</text>
<text x="51.8" y="60.1">VSSA</text>
<text x="74.4" y="60.1">VSSA</text>
<text x="97" y="60.1">VSSA</text>
<text x="119.5" y="60.1">VSSA</text>
<text x="129.2" y="61">_14APLL</text>
<text x="162.8" y="61">_14SYNTH</text>
<text x="174.5" y="61">_CLKOUT</text>
<text x="187.3" y="60.1">VSSA</text>
<text x="20" y="71.4">B</text>
<text x="28.4" y="70.5">FM_CW</text>
<text x="38.9" y="71.4">VOUT_PA</text>
<text x="51.8" y="71.4">VSSA</text>
<text x="63.7" y="71.4">TX1</text>
<text x="74.4" y="71.4">VSSA</text>
<text x="86.3" y="71.4">TX2</text>
<text x="97" y="71.4">VSSA</text>
<text x="108.9" y="71.4">TX3</text>
<text x="119.5" y="71.4">VSSA</text>
<text x="130.2" y="71.4">VBGAP</text>
<text x="142.9" y="70.5">VIN</text>
<text x="154.2" y="70.5">VIN</text>
<text x="164.7" y="71.4">VSSA</text>
<text x="176" y="71.4">VSSA</text>
<text x="186.5" y="70.5">FM_CW</text>
<text x="27.4" y="72.3">_SYNCIN1</text>
<text x="141.4" y="72.3">_18CLK</text>
<text x="152.5" y="72.3">_18VCO</text>
<text x="185.8" y="72.3">_CLKOUT</text>
<text x="20" y="82.7">C</text>
<text x="29.2" y="82.7">VSSA</text>
<text x="39.8" y="83.6">_13RF2</text>
<text x="41.3" y="81.8">VIN</text>
<text x="51.8" y="82.7">VSSA</text>
<text x="63.1" y="82.7">VSSA</text>
<text x="74.4" y="82.7">VSSA</text>
<text x="85.7" y="82.7">VSSA</text>
<text x="97" y="82.7">VSSA</text>
<text x="108.2" y="82.7">VSSA</text>
<text x="119.5" y="82.7">VSSA</text>
<text x="187.3" y="82.7">VSSA</text>
<text x="20" y="94">D</text>
<text x="27" y="94.9">_SYNCOUT</text>
<text x="28.4" y="93.1">FM_CW</text>
<text x="39.8" y="94.9">_13RF2</text>
<text x="41.3" y="93.1">VIN</text>
<text x="163.8" y="94.9">_18DIFF</text>
<text x="164.7" y="93.1">VIOIN</text>
<text x="185.5" y="94.9">_SYNCIN2</text>
<text x="186.5" y="93.1">FM_CW</text>
<text x="20" y="105.3">E</text>
<text x="29.2" y="105.3">VSSA</text>
<text x="40.5" y="105.3">VSSA</text>
<text x="51.8" y="105.3">VSSA</text>
<text x="74.9" y="105.3">VSS</text>
<text x="86.2" y="105.3">VSS</text>
<text x="108.8" y="105.3">VSS</text>
<text x="131.4" y="105.3">VSS</text>
<text x="142.7" y="105.3">VSS</text>
<text x="164.7" y="105.3">VSSA</text>
<text x="176.1" y="105.3">CLKP</text>
<text x="187.3" y="105.3">VSSA</text>
<text x="20" y="116.6">F</text>
<text x="41.1" y="116.6">RX4</text>
<text x="51.8" y="116.6">VSSA</text>
<text x="72.8" y="116.6">VIN_18BB</text>
<text x="120.1" y="116.6">VSS</text>
<text x="142.7" y="116.6">VSS</text>
<text x="164.4" y="116.6">VDDIN</text>
<text x="175.9" y="116.6">CLKM</text>
<text x="20" y="127.9">G</text>
<text x="29.2" y="127.9">VSSA</text>
<text x="40.5" y="127.9">VSSA</text>
<text x="51.8" y="127.9">VSSA</text>
<text x="73.7" y="128.7">_13RF1</text>
<text x="75.2" y="127">VIN</text>
<text x="86.2" y="127.9">VSS</text>
<text x="97.5" y="127.9">VSS</text>
<text x="108.8" y="127.9">VSS</text>
<text x="131.4" y="127.9">VSS</text>
<text x="163.4" y="127.9">Reserved</text>
<text x="175.1" y="128.7">_TXM[0]</text>
<text x="176.4" y="127">CSI2</text>
<text x="186.6" y="128.7">_TXP[0]</text>
<text x="187.7" y="127">CSI2</text>
<text x="20" y="139.2">H</text>
<text x="41.1" y="139.2">RX3</text>
<text x="51.8" y="139.2">VSSA</text>
<text x="73.7" y="140">_13RF1</text>
<text x="75.2" y="138.3">VIN</text>
<text x="97.5" y="139.2">VSS</text>
<text x="120.1" y="139.2">VSS</text>
<text x="142.7" y="139.2">VSS</text>
<text x="165.6" y="139.2">TDI</text>
<text x="175.1" y="140">_TXM[1]</text>
<text x="176.4" y="138.3">CSI2</text>
<text x="186.6" y="140">_TXP[1]</text>
<text x="187.7" y="138.3">CSI2</text>
<text x="75.2" y="149.6">VIN</text>
<text x="20" y="150.4">J</text>
<text x="29.2" y="150.4">VSSA</text>
<text x="40.5" y="150.4">VSSA</text>
<text x="51.8" y="150.4">VSSA</text>
<text x="73.7" y="151.3">_13RF1</text>
<text x="86.2" y="150.4">VSS</text>
<text x="97.5" y="150.4">VSS</text>
<text x="108.8" y="150.4">VSS</text>
<text x="131.4" y="150.4">VSS</text>
<text x="165.2" y="150.4">TDO</text>
<text x="173.7" y="150.4">CSI2_CLKM</text>
<text x="185.1" y="150.4">CSI2_CLKP</text>
<text x="20" y="161.7">K</text>
<text x="41.1" y="161.7">RX2</text>
<text x="51.8" y="161.7">VSSA</text>
<text x="72.8" y="161.7">VIN_18BB</text>
<text x="97.5" y="161.7">VSS</text>
<text x="108.8" y="161.7">VSS</text>
<text x="120.1" y="161.7">VSS</text>
<text x="131.4" y="161.7">VSS</text>
<text x="142.7" y="161.7">VSS</text>
<text x="163.4" y="161.7">VIOIN_18</text>
<text x="176.4" y="160.9">CSI2</text>
<text x="187.7" y="160.9">CSI2</text>
<text x="175.1" y="162.6">_TXM[2]</text>
<text x="186.6" y="162.6">_TXP[2]</text>
<text x="20" y="173">L</text>
<text x="29.2" y="173">VSSA</text>
<text x="40.5" y="173">VSSA</text>
<text x="51.8" y="173">VSSA</text>
<text x="74.9" y="173">VSS</text>
<text x="86.2" y="173">VSS</text>
<text x="108.8" y="173">VSS</text>
<text x="131.4" y="173">VSS</text>
<text x="165.2" y="173">TMS</text>
<text x="175.1" y="173.9">_TXM[3]</text>
<text x="176.4" y="172.2">CSI2</text>
<text x="186.6" y="173.9">_TXP[3]</text>
<text x="187.7" y="172.2">CSI2</text>
<text x="20" y="184.3">M</text>
<text x="41.1" y="184.3">RX1</text>
<text x="51.9" y="184.3">VSSA</text>
<text x="165.3" y="184.3">TCK</text>
<text x="174.9" y="185.2">_Debug1</text>
<text x="175.9" y="183.4">HS_M</text>
<text x="186.2" y="185.2">_Debug1</text>
<text x="187.4" y="183.4">HS_P</text>
<text x="20" y="195.6">N</text>
<text x="29.2" y="195.6">VSSA</text>
<text x="40.5" y="195.6">VSSA</text>
<text x="51.8" y="195.6">VSSA</text>
<text x="62.3" y="195.6">GPIO[0]</text>
<text x="72.5" y="195.6">RS232_RX</text>
<text x="83.9" y="195.6">RS232_TX</text>
<text x="96.2" y="195.6">GPIO[1]</text>
<text x="104.8" y="195.6">NERROR_OUTMCU_CLK_OUT</text>
<text x="130.1" y="195.6">Sync_in</text>
<text x="141.8" y="195.6">VDDIN</text>
<text x="152.5" y="196.5">_RESET</text>
<text x="153" y="194.7">WARM</text>
<text x="164" y="195.6">GPIO[2]</text>
<text x="174.9" y="196.5">_Debug2</text>
<text x="175.9" y="194.7">HS_M</text>
<text x="186.2" y="196.5">_Debug2</text>
<text x="187.4" y="194.7">HS_P</text>
<text x="20" y="206.9">P</text>
<text x="61.9" y="206.5">I2C_SCL</text>
<text x="73.6" y="206.9">MISO_1</text>
<text x="80.7" y="206.9">SPI_HOST_INTR_1NERROR_IN</text>
<text x="106.9" y="206.9">QSPI_CS</text>
<text x="118.9" y="206.9">QSPI[1]</text>
<text x="130.2" y="206.9">QSPI[3]</text>
<text x="140.9" y="206.9">Sync_out</text>
<text x="152.3" y="206.9">NRESET</text>
<text x="160.8" y="206.9">PMIC_CLK_OUT</text>
<text x="175.8" y="206.9">VNWA</text>
<text x="187" y="206.9">VDDIN</text>
<text x="20" y="218.2">R</text>
<text x="29.2" y="218.2">VSSA</text>
<text x="50.5" y="217.8">I2C_SDA</text>
<text x="61.8" y="218.2">Reserved</text>
<text x="73.1" y="218.2">Reserved</text>
<text x="85.3" y="218.2">VDDIN</text>
<text x="95.4" y="218.2">SPI_CS_1</text>
<text x="107.5" y="218.2">MOSI_1</text>
<text x="117.5" y="218.2">SPI_CLK_1</text>
<text x="129.1" y="218.2">QSPI_CLK</text>
<text x="141.5" y="218.2">QSPI[0]</text>
<text x="152.8" y="218.2">QSPI[2]</text>
<text x="164.7" y="218.2">VIOIN</text>
<text x="174.1" y="218.2">VIN_SRAM</text>
<text x="187.8" y="218.2">VSS</text>
<text x="187.4" y="225.5">Not to scale</text>
</g>
<g font-size="1.6" fill="#2b292a">
<text x="163.4" y="82.4">ANAMUX</text>
<text x="175" y="82.4">VSENSE</text>
<text x="26.7" y="206.4">Analog Test 1</text>
<text x="37.8" y="206.4">Analog Test 2</text>
<text x="49.1" y="206.4">Analog Test 3</text>
<text x="37.8" y="217.7">Analog Test 4</text>
</g>
</svg>
